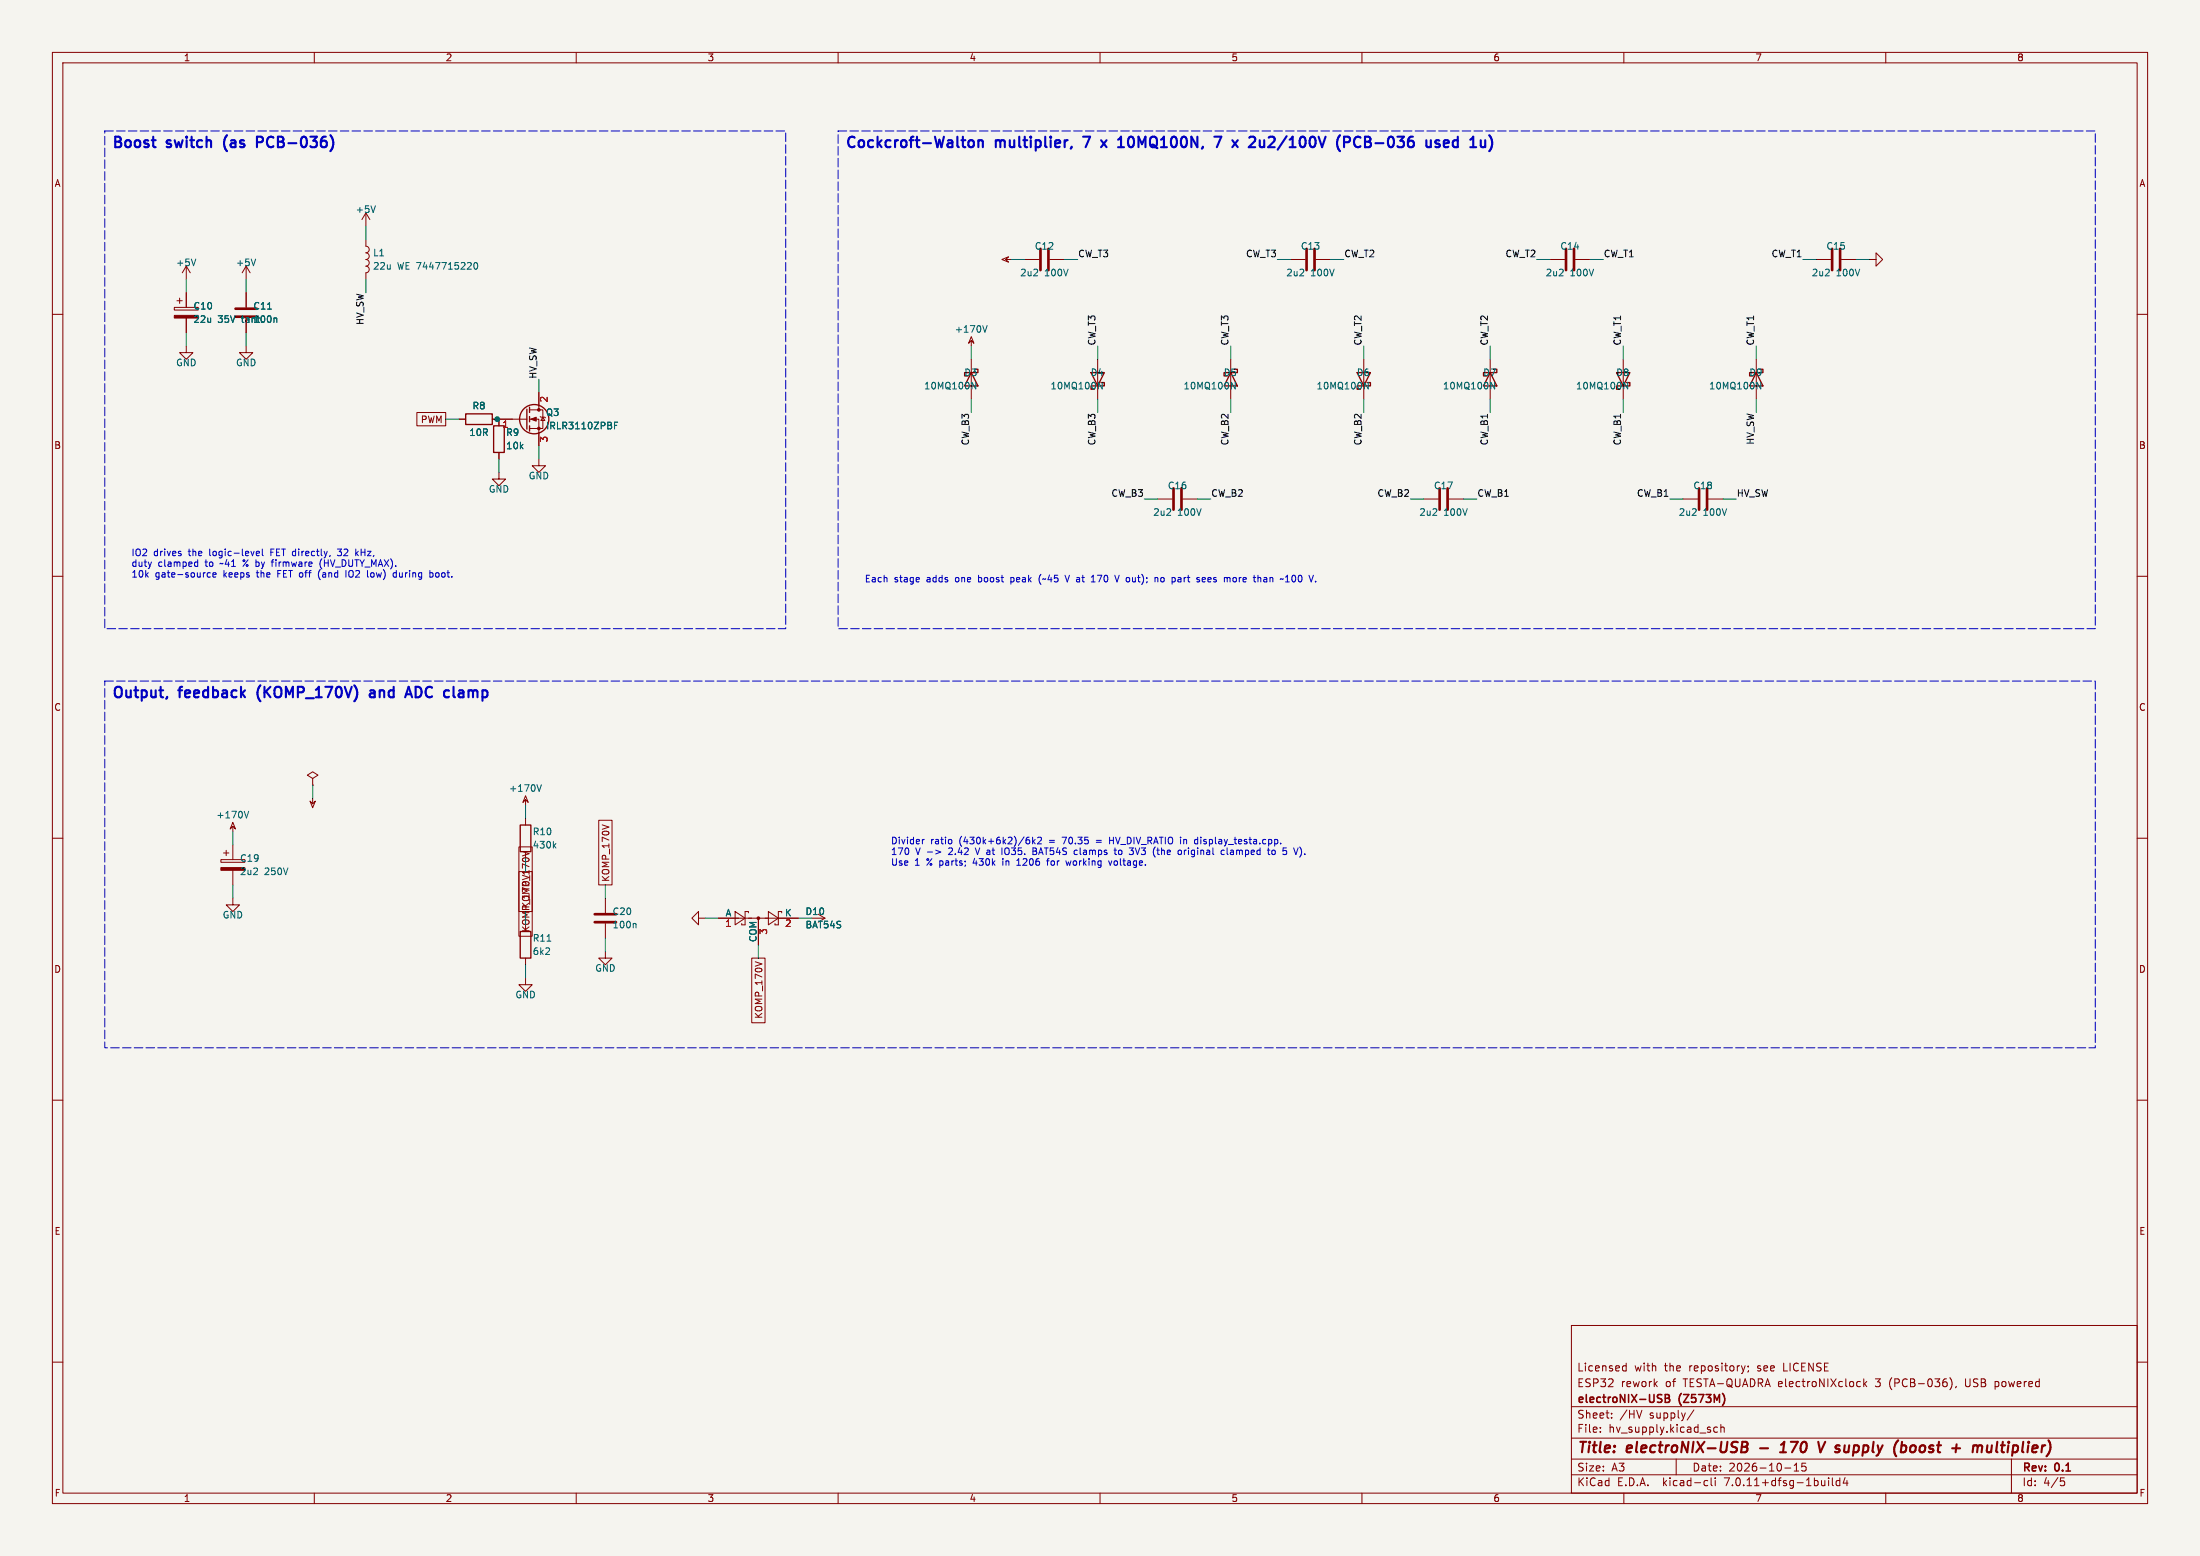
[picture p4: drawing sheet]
<svg xmlns="http://www.w3.org/2000/svg" width="420mm" height="297mm" viewBox="0 0 420 297" stroke-linecap="round" stroke-linejoin="round" font-family="sans-serif">
<path d="M0 0h420v297h-420z" fill="#f5f4ef" stroke="#f5f4ef" stroke-width=".19"/>
<g fill="none" stroke="#840000" stroke-width=".19">
<path d="M10 10h400v277h-400zM12 12h396v273h-396zM60 10v2M110 10v2M160 10v2M210 10v2M260 10v2M310 10v2M360 10v2M10 60h2M33.3 58.7h4.5v.5h-4.5zM33.8 57.4h1"/>
<path d="M34.3 56.9v1M35.6 50.8v2.5M35.6 55.9v2.8M35.6 50.8l-.8 1.3M35.6 50.8l.7 1.3M47 50.8v2.5M47 55.9v2.8M47 50.8l-.8 1.3M47 50.8l.8 1.3M69.8 45.7v1.3a.64 .64 0 0 1 .7 .6 .64 .64 0 0 1-.7 .7 .64 .64 0 0 1 .7 .6 .64 .64 0 0 1-.7 .6 .64 .64 0 0 1 .7 .7 .64 .64 0 0 1-.7 .6 .64 .64 0 0 1 .7 .6 .64 .64 0 0 1-.7 .7v1.2M69.8 40.6v2.6M69.8 40.6l-.7 1.3"/>
<path d="M69.8 40.6l.8 1.3M191.3 49.5l1.2-.5-.5 .5 .5 .5zM192 49.5h1M195.6 49.5h2.8M200.4 49.5h2.8M246.4 49.5h2.8M251.2 49.5h2.8M295.9 49.5h2.8M300.7 49.5h2.8M346.7 49.5h2.8M351.5 49.5h2.8M356.9 49.5h1.2v-1.2l1.3 1.2-1.3 1.3v-1.3"/>
<path d="M408 60h2M35.6 66v1.3h1.2l-1.2 1.3-1.3-1.3h1.3M35.6 60.7v2.8M47 66v1.3h1.3l-1.3 1.3-1.3-1.3h1.3M47 60.7v2.8M79.6 78.7h5.5v2.6h-5.5zM101.1 78.2h2.5v3.6h-2.5M102.9 74.9v3.3M103.1 79.5l1 .3M103.6 79.6l.4 .7h-.7zM185.4 65v1M185.4 64.3l.5 1.2-.5-.5-.5 .5z"/>
<path d="M185.4 68.6v7.6M209.5 68.6v7.6M234.9 68.6v7.6M260.3 68.6v7.6M284.5 68.6v7.6M309.9 68.6v7.6M335.3 68.6v7.6M87.6 80h1.3M94 80h6.6M95.2 90.2v1.2h1.3l-1.3 1.3-1.2-1.3h1.2M95.2 80v1.3M95.2 86.4v1.2"/>
<path d="M101.1 80h1.8v5.1M102.9 87.6v1.3h1.2l-1.2 1.3-1.3-1.3h1.3M221 95.3h2.8M225.8 95.3h2.8M271.8 95.3h2.8M276.6 95.3h2.8M321.3 95.3h2.8M326.1 95.3h2.8M10 110h2M408 110h2M10 160h2M44.4 157.7v1.1"/>
<path d="M44.4 157l.6 1.2-.6-.5-.5 .5zM59.2 152.9l.5 .5 .5-.5-.5 1.3zM59.7 152.4v1M59.7 148.6l1-.6-1-.7-1 .7 1 .6v1.3M59.7 149.9h.1M100.3 152.7v1M100.3 151.9l.5 1.3-.5-.5-.5 .5zM100.3 156.2v1.3M114.3 156.6h2.5v12.3h-2.5zM115 157.4l1.2 .5M408 160h2M42.2 164.1h4.5v.5h-4.5z"/>
<path d="M42.7 162.8h1M43.2 162.3v1M44.4 171.5v1.2h1.3l-1.3 1.3-1.2-1.3h1.2M44.4 161.3v2.8M44.4 166.1v2.8M99.1 161.6h2.5v12.4h-2.5zM99.1 166.4h2.5v12.3h-2.5zM99.7 162.5l1.3 .5M99.7 177.7h1.3M99.7 176.9l.8 .8M99.8 175.8a.81 .81 0 0 1 1.2 .1 .43 .43 0 0 1-.4 .5h-.4a.42 .42 0 0 1-.4-.2 .42 .42 0 0 1 0-.4zM100.3 162.6v1.2"/>
<path d="M100.3 176.5v1.3M101 176.9l-.7 .6M101 174.2h-1.3l.9 .4-.9 .5h1.3M115.6 171.5v2.7M115.6 176.3v2.8M133.3 175.3v-1.3l-1.2 1.3 1.2 1.2v-1.2h1.3M137.2 175.3h15.2M140.3 174l1.9 1.3-1.9 1.2zM142.9 174.2v-.2h-.7v2.5h-.6v-.2M144.8 175.3v5M146.7 174l1.9 1.3-1.9 1.2zM149.2 174.2v-.2h-.6v2.5h-.6v-.2"/>
<path d="M154.9 175.3h2.6M156.2 174.5l1.3 .8M157.5 175.3l-1.3 .7M100.3 186.7v1.3h1.3l-1.3 1.2-1.2-1.2h1.2M100.3 182.9v1.3M115.6 181.6v1.3h1.2l-1.2 1.3-1.3-1.3h1.3M143.5 182.9h2.6v12.3h-2.6zM144.2 183.6l1.3 .4M10 210h2M408 210h2M10 260h2M300 253h108v32h-108z"/>
<path d="M408 260h2M300 278.5h108M300 274.5h108M300 268.5h108M305.5 273.2v.2M305.5 272.5v.1M307.7 270.5v.2M307.7 269.8v.1M309.9 261.6h.5M309.9 260.8h.5M310.4 260.2v1.5M313.4 269.2l-.5 1.5"/>
<path d="M320 278.5v3M323.4 269.1l-1.3 1.9M327.9 272.5l-.5-.1-.2 .3 .1 .6h.6M328.5 272.5l.2-.1 .4 .1 .1 .9M328.5 271.9v1.5M333.2 260.7l-.4 1M333.7 260.8v.1M333.8 261.6l-.1 .3M342.5 279.7l.4-.4v1.5M344.7 279.3h-.7l-.1 .7 .3-.1h.5l.1 .2-.1 .5-.2 .2-.6-.2M354.7 263.7l.5 .1M355.2 264.6l-.5 .1"/>
<path d="M355.8 263.2v1.5M355.9 264.1l.5 .6M356.4 263.7l-.6 .6M372.2 263a1.72 1.72 0 0 1 0 2.3M373.4 264.6l-.1 .3M375.2 263.2v1.2l.2 .2M380.9 264.6l.4 .1M380.9 263.7v1.5M381.3 263.7l-.4 .1M384 278.5v6.5M60 285v2M110 285v2"/>
<path d="M160 285v2M210 285v2M260 285v2M300 281.5h108M310 285v2M325.6 282.6l.4 .1M326 283.5l-.4 .1M326.7 282.1v1.3l.2 .2M327.4 282.1v.1M327.4 282.6v1M340.7 280.2h1.2M342.5 280.8h.9"/>
<path d="M349.1 282.1v.1M349.1 282.6v1M349.8 282.1v1.3l.2 .2M351.2 282.7l-.4-.1-.3 .3 .2 .6h.5M351.2 282.1v1.5M352.2 282l-.3 1.1h.9M352.6 282.6v1M360 285v2M393.4 282.1h.7M393.5 282.7h.4l.3 .2-.2 .6-.5 .1"/>
</g>
<g fill="none" stroke="#840000" stroke-width=".4">
<path d="M332.5 276.2h.7M332.6 275.2l.9 .1a.51 .51 0 0 1 .1 .5 .51 .51 0 0 1-.4 .4l.3 .1a.58 .58 0 0 1-.4 .9h-.7zM336 276.4h1.5M339.8 277.2h1.2M340 275.8l.6-.6-.2 2M347.1 275.2l.4 2 .9-2M362.4 274.9l-.1 .1M363.9 276.1v.7M364.9 276l-.2 .3-.1 .5 .4 .4M376.7 275.9l-.1 1.3M380.1 277l-.1 .1M380.3 275.9l-.2 1.3"/>
<path d="M381.3 275.2l-.2 1.7 .2 .3"/>
</g>
<path d="M317 267l.3 .3-.1 .2-.2 .2M317 266.2l.3 .1M317.9 266.2h.5l.2 .1 .1 .3-.3 .3a.4 .4 0 0 1 .4 .4 .4 .4 0 0 1-.3 .4h-.6zM317.9 266.9h.5M329.1 266.4l.2 .6-.2 .8" fill="none" stroke="#840000" stroke-width=".3"/>
<g fill="none" stroke="#006464" stroke-width=".19">
<path d="M71.7 39.3l-.5 1.3M37.4 49.4l-.4 1.3M48.8 49.4l-.4 1.3M51.1 59h.7M90.6 50.2l.2-.1a.68 .68 0 0 1 .4 .6 .68 .68 0 0 1-.4 .7l-.3-.5zM52.7 60.7l.1 .2v.6M185.6 73l.7 1.2v-1.2M187.6 62.1l.4 1.3 .4-1.3M209.7 73l.7 1.2v-1.2M235.1 73l.7 1.2v-1.2M260.5 73l.7 1.2v-1.2M284.6 73l.7 1.2v-1.2"/>
<path d="M310 73l.7 1.2v-1.2M335.4 73l.7 1.2v-1.2M117.3 81.2h.4M117.9 80.6h-.6v1.3M46.6 154.9l.5 1.2 .4-1.2M102.5 149.8l.4 1.2 .5-1.2M104.4 179.6h.8M105.8 161.4l.3 .5M106.1 161l-.5 .5M121.2 176.3l.2 .1v.7"/>
</g>
<g fill="none" stroke="#840000" stroke-width=".51">
<path d="M45 58.9h4M198.6 47.5v4.1M200.2 47.5v4.1M249.4 47.5v4.1M251 47.5v4.1M299 47.5v4.1M300.5 47.5v4.1M349.8 47.5v4.1M351.3 47.5v4.1M45 60.5h4M224 93.2v4.1M225.6 93.2v4.1"/>
<path d="M274.8 93.2v4.1M276.4 93.2v4.1M324.4 93.2v4.1M325.9 93.2v4.1M113.5 176h4.1M113.5 174.5h4.1"/>
</g>
<g fill="#840000" stroke="#840000" stroke-width=".19">
<path d="M101.3 80l1.1-.4v.8z"/>
<path d="M33.3 60.2h4.5v.5h-4.5z"/>
<path d="M42.2 165.6h4.5v.5h-4.5z"/>
<circle cx="144.8" cy="175.3" r=".25"/>
<circle cx="102.9" cy="81.8" r=".25"/>
<circle cx="102.9" cy="78.2" r=".25"/>
</g>
<g fill="none" stroke="#840000" stroke-width=".25">
<path d="M88.9 79h5.1v2h-5.1zM100.6 78.1v3.8M101.1 77.7v1M101.1 79.5v1M185.4 71.1l1.3 2.6h-2.6zM208.3 71.1h2.5l-1.3 2.6zM210.2 73h.6v.7h-2.5v.6h.6M234.9 71.1l1.3 2.6h-2.5zM259.1 71.1h2.5l-1.3 2.6zM261 73h.6v.7h-2.5v.6h.6M284.5 71.1l1.2 2.6h-2.5zM308.6 71.1h2.5l-1.2 2.6z"/>
<path d="M310.5 73h.6v.7h-2.5v.6h.6M335.3 71.1l1.2 2.6h-2.5zM94.2 81.3h2.1v5.1h-2.1zM101.1 81.3v1M99.3 157.5h2v5.1h-2zM99.3 177.8h2v5.1h-2z"/>
<circle cx="102" cy="80" r="2.79"/>
</g>
<g fill="none" stroke="#0000c2" stroke-width=".19">
<path d="M34.5 105.7v.3M37.3 108.1h.4M37.3 107.3h.4M37.7 106.8v1.3M40.2 109.4l-.4-.1-.2 .3 .1 .5h.5M40.6 109.7l.6-.1v-.2l-.4-.1-.2 .2 .1 .6h.5M48.9 105.6l.6-.1v-.2l-.4-.1-.2 .2 .1 .6h.5M50.1 104.8v1.1l.2 .2M52 107v1.1M61.1 107.2v.9l.3 .5M61.1 108.7a1.46 1.46 0 0 0 0 1.9M64.4 106l.6 .1"/>
<path d="M64.4 104.8h.8l-.4 .5h.2M66 108.9v1.3M66.6 109.3v.7M67.9 104.8v1.3M68 105.6l.4 .5M68.4 105.2l-.5 .5M70.8 109.4v.5l.1 .2M75.1 110l.2 .2 .4-.1M75.7 108.9v1.3M82.1 109.4l.3-.1 .3 .3-.1 .5h-.5M82.1 108.9v1.3M83.2 109.4v.6"/>
<path d="M193 110.2v1.3M193 111l.1 .1M193.1 110.2l-.1 .1M198.7 109.6a1.46 1.46 0 0 0 0 2M203.3 109.8l.4 1.3 .5-1.3M208.3 111.1h.8M213.7 109.8l-.5 1.3M220.9 110.2l.1 .2v.7M222.1 110.3l-.3-.1-.2 .3v.5l.2 .1 .3-.1M225 110.2l.4 .1 .1 .8M225.5 111l-.5 .1M225.5 110.5l-.5 .1"/>
<path d="M229.6 111h.5M229.6 110.3l.3-.1 .2 .3-.6 .1M235.9 110.3l-.3-.1-.2 .3v.5l.2 .1 .3-.1M239.4 109.8v1.1M240.1 109.8v1.3M241.3 110.3h.5M241.7 110.6h-.3l-.2 .2 .1 .2 .4 .1M247.2 109.9l-.2-.1a.68 .68 0 0 0-.4 .6 .68 .68 0 0 0 .4 .7l.2-.1M196.5 159.8l-.4 .1-.2 .2M197.1 159.8v1.3M198.1 159.9l.5-.1 .2 .4-.8 .9h.8M211.8 159.8v1.3"/>
<path d="M228.6 159.8v1.3M176.5 160.2l-.4 .3M178.6 162.3l1 .3-1 .4M181.6 160.3l.1 .2-.1 .5M186.2 161.8l.4 1.3M191.3 161.8v1.3M191.4 163.9v.1M191.4 164.3v.9M194.1 165.2h.7M194.4 164.1l-.3 .2M194.5 163.9v1.3M196 160.3h.3l.3 .2-.1 .5h-.5"/>
<path d="M197.2 162.5h.4M197.3 160.6l.3 .5M197.6 160.2l-.5 .5M197.6 162.5h.2M197.7 161.9l-.5-.1v1.3h.6M197.7 162.4l-.1 .1M199.8 164.3h.5M200 164.1v1.1M203.5 164.3l.2 .9 .3-.6 .2 .6 .3-.9M205.3 162.3h.4M205.7 163.1h-.4M209.3 160.4h1"/>
<path d="M209.3 160.8h1M211.6 164.3l.3 .9 .4-.9M211.8 160.4h.8M212.9 161.8v1.1l.3 .2M213.8 162.3l-.3 .2v.4l.3 .2M216.3 162.5v.5M216.4 161.8l-.5 .5M216.7 161.8l.5 1.3M221 162.9l.3 .2M226.1 162.3v.8M226.3 162.3l-.2 .2M228.2 160.3h.4"/>
<path d="M228.2 161h.4M233.2 163l.2 .1h.3M234.3 161.8v1.1l.1 .2M242.9 162.4l-.1 .5 .2 .2 .4-.1v-.6M244.5 161v.1M247 161.8l.4 1.3M248.1 161.7h.1"/>
</g>
<g fill="none" stroke="#0000c2" stroke-width=".4">
<path d="M23 26.3l-.3-.2h-.7v2M29.2 26.1v1.7M35.6 26.1v.2M36.6 26.1v1.7M39.4 26.1v2M43.3 25.8l-.3 .6M50 27l-.9 .1M50.1 26.3l-.3-.2h-.7v2M52.2 26.3a.69 .69 0 0 0-1 .1M54 26.3l-.3-.2h-.6v2M57.6 26.3a.46 .46 0 0 1 .8 0M59.2 26.1h1.3l-.7 .8"/>
<path d="M62.2 26.1h-.4l-.3 .2M63.1 25.8l.3 .6M163.2 26.3a.69 .69 0 0 0-1.1 .1M167.5 26.1v2M174.4 26.1l-.4 .1-.1 .2M175.1 26.1v1.7M178.5 26.1l.5 2M180.2 26.1l-.5 2M182.8 26.1v1.7M183.8 26.1v1.7M185.2 26.8a.54 .54 0 0 1 .7 .3v.6a.55 .55 0 0 1-.7 .4M186.8 27a.5 .5 0 0 1 .8 0v1.1"/>
<path d="M186.8 26.8v1.3M194.6 26.1v1.7M195.6 26.1v1.7M196.8 26.1v.2M196.8 26.1l.1 .1-.1 .1M199.5 26.1v1.7M200.6 26.1v.2M200.6 26.1l.1 .1-.1 .1M204.6 28l-.2 .4M206.8 26.1h1.3l-.9 2M210.2 26.8l1 1.3M211.2 26.8l-1 1.3"/>
<path d="M213.4 28.1h1.2M213.4 26.7l.6-.6v2M215.5 26.3a.46 .46 0 0 1 .8 0M217.3 28.1v-2l.7 1.4 .7-1.4v2M219.6 26.4a.68 .68 0 0 1 1.2 0M222 26.4l.2-.3v2M223.7 26.3a.46 .46 0 0 1 .8 0M225.6 26.3a.46 .46 0 0 1 .8 0M228.6 26.1v2l-1.2-2v2M231.8 26.1h1.4l-.9 2M238.5 26.3l.3-.2 .6 .1a.54 .54 0 0 1 .1 .8l-1.1 1.1h1.2M240.5 26.8v1"/>
<path d="M241.3 26.8v1.3M242.2 26.3l.3-.2h.5l.2 .2M243.2 27l-1.1 1.1h1.2M245.6 26l-1.7 2.6M246.6 26.4l.2-.3v2M248.3 26.3a.46 .46 0 0 1 .8 0M250.2 26.3a.46 .46 0 0 1 .8 0M251.7 26.1l.7 2 .7-2M255.8 25.8l-.4 .6M256.6 27.1h.7a.54 .54 0 0 0 .4-.5 .54 .54 0 0 0-.4-.5h-.7v2M259.7 26.3a.8 .8 0 0 0-1 0 .8 .8 0 0 0-.2 .9 .75 .75 0 0 0 .4 .8 .75 .75 0 0 0 .8-.1M261.5 26.3l-.3-.2h-.6v2"/>
<path d="M265.2 26.3a.46 .46 0 0 1 .7 0M266.8 26.1h1.2l-.7 .8M269.7 26.1h-.4l-.2 .2M274.1 26.9h.7M274.1 27.3l.7 .2 .1 .3-.3 .3-.6-.1M275.6 27.4l1-.2-.1-.3-.6-.1-.3 .2 .1 1 .2 .1 .6-.1M278.1 26.8l-.6 .1-.2 .2 .1 .8 .3 .2h.4M278.3 26.1v2M281.1 26.4l.1-.3v2M284.3 25.8l.4 .6M22 131.4a.68 .68 0 0 1 1.2 0M25.9 131.1v1.7"/>
<path d="M30.7 131.1v1.7M34.8 131.1l-.4 .1-.1 .2M39.7 131.1v2M40.7 131.1v2M46 131.1v2M49.7 130.8l-.4 .6M50.5 131.1v2M51.6 131.1l-1.1 1.1M52.5 131.4a.68 .68 0 0 1 1.1 0M54.6 133.1v-2l.6 1.4 .7-1.4v2M57.9 131.3l-.3-.2h-.7v2M60.7 131.4l.2-.3v2"/>
<path d="M62.1 131.1h1.3l-.8 2M64.3 131.3a.46 .46 0 0 1 .8 0M65.8 131.1l.7 2 .7-2M67.6 130.8l.4 .6M70.7 131.9l.5-.1 .3 .2M71.5 132.2l-.6 .1a.39 .39 0 0 0-.3 .4 .39 .39 0 0 0 .3 .4l.6-.1M75.2 131.1v2M77.3 133.1l.7-2 .7 2M77.5 132.5h1M80.3 131.4l-.5-.3h-.5v2M82.5 131.3a.69 .69 0 0 0-1.1 .1M86.6 131.1v1.7"/>
</g>
<path d="M20 25h130v95h-130v-95M160 25h240v95h-240v-95M20 130h380v70h-380v-70" fill="none" stroke="#0000c2" stroke-width=".19" stroke-dasharray="1.6 .6"/>
<g fill="none" stroke="#009600" stroke-width=".19">
<path d="M35.6 53.3v2.6M47 53.3v2.6M69.8 43.2v2.5M69.8 53.3v2.6M193 49.5h2.6M203.2 49.5h2.5M243.8 49.5h2.6M254 49.5h2.5M293.4 49.5h2.5M303.5 49.5h2.6M344.2 49.5h2.5M354.3 49.5h2.6"/>
<path d="M35.6 63.5v2.5M47 63.5v2.5M102.9 72.4v2.5M185.4 66v2.6M185.4 76.2v2.5M209.5 66v2.6M209.5 76.2v2.5M234.9 66v2.6M234.9 76.2v2.5M260.3 66v2.6M260.3 76.2v2.5M284.5 66v2.6"/>
<path d="M284.5 76.2v2.5M309.9 66v2.6M309.9 76.2v2.5M335.3 66v2.6M335.3 76.2v2.5M85.1 80h2.5M95.2 87.6v2.6M102.9 85.1v2.5M218.4 95.3h2.6M228.6 95.3h2.5M269.2 95.3h2.6M279.4 95.3h2.5"/>
<path d="M318.8 95.3h2.5M328.9 95.3h2.6M44.4 158.8v2.5M59.7 149.9v2.5M100.3 153.7v2.5M44.4 168.9v2.6M100.3 174v2.5M115.6 168.9v2.6M115.6 179.1v2.5M134.6 175.3h2.6M152.4 175.3h2.5M100.3 184.2v2.5"/>
<path d="M144.8 180.3v2.6"/>
</g>
<circle cx="94.9" cy="80" r=".46" fill="#009600" stroke="#009600" stroke-width=".19"/>
<g font-size="2.8" fill="#0000c2">
<text x="21.3" y="29.2">Boost</text>
<text x="32" y="29.2">switch</text>
<text x="43.6" y="29.2">(as</text>
<text x="50.7" y="29.2">PCB-036)</text>
<text x="161.3" y="29.2">Cockcroft-Walton</text>
<text x="190.2" y="29.2">multiplier,</text>
<text x="216" y="29.2">10MQ100N,</text>
<text x="235.3" y="29.2">7</text>
<text x="239.5" y="29.2">x</text>
<text x="243.4" y="29.2">2u2/100V</text>
<text x="260.9" y="29.2">(PCB-036</text>
<text x="278.8" y="29.2">used</text>
<text x="21.3" y="134.2">Output,</text>
<text x="34.4" y="134.2">feedback</text>
<text x="50" y="134.2">(KOMP_170V)</text>
<text x="72.3" y="134.2">and</text>
<text x="80.1" y="134.2">ADC</text>
<text x="88.1" y="134.2">clamp</text>
</g>
<g font-size="2.8" fill="#840000">
<text x="301" y="277.9">Title:</text>
<text x="310.6" y="277.9">electroNIX-USB</text>
<text x="341.6" y="277.9">170</text>
<text x="349.6" y="277.9">V supply</text>
<text x="365.6" y="277.9">(boost</text>
<text x="377.4" y="277.9">+</text>
<text x="382.2" y="277.9">multiplier)</text>
</g>
<g font-size="2.1" fill="#840000">
<text x="301" y="262">Licensed</text>
<text x="312" y="262">with</text>
<text x="317.8" y="262">the</text>
<text x="322.6" y="262">repository;</text>
<text x="335.8" y="262">see</text>
<text x="340.8" y="262">LICENSE</text>
<text x="301" y="268.2">electroNIX-USB</text>
<text x="301" y="265">ESP32</text>
<text x="309.4" y="265">rework</text>
<text x="318" y="265">of</text>
<text x="320.6" y="268.2">(Z573M)</text>
<text x="321.5" y="265">TESTA-QUADRA</text>
<text x="339.8" y="265">electroNIXclock</text>
<text x="358.5" y="265">3</text>
<text x="361.2" y="265">(PCB-036),</text>
<text x="375.9" y="265">USB</text>
<text x="381.7" y="265">powered</text>
<text x="301" y="273.7">File:</text>
<text x="301" y="271">Sheet:</text>
<text x="307.1" y="273.7">hv_supply.kicad_sch</text>
<text x="309.2" y="271">/HV</text>
<text x="314.9" y="271">supply/</text>
<text x="301" y="281.1">Size:</text>
<text x="307.6" y="281.1">A3</text>
<text x="323" y="281.1">Date:</text>
<text x="330" y="281.1">2026-10-15</text>
<text x="386" y="281.3">Rev:</text>
<text x="392.4" y="281.3">0.1</text>
<text x="301" y="283.9">KiCad</text>
<text x="308.7" y="283.9">E.D.A.</text>
<text x="317.6" y="283.9">kicad-cli</text>
<text x="329.5" y="283.9">7.0.11+dfsg-1build4</text>
<text x="386" y="283.9">Id:</text>
<text x="390.1" y="283.9">4/5</text>
</g>
<g font-size="1.8" fill="#840000">
<text x="35" y="11.9">1</text>
<text x="85" y="11.9">2</text>
<text x="135" y="11.9">3</text>
<text x="185" y="11.9">4</text>
<text x="235" y="11.9">5</text>
<text x="285" y="11.9">6</text>
<text x="335" y="11.9">7</text>
<text x="385" y="11.9">8</text>
<text x="10.3" y="35.9">A</text>
<text x="408.3" y="35.9">A</text>
<text x="80.2" y="81">PWM</text>
<text x="10.3" y="85.9">B</text>
<text x="408.2" y="85.9">B</text>
<text x="10.3" y="135.9">C</text>
<text x="408.2" y="135.9">C</text>
<text x="116.5" y="168.4" transform="rotate(-90 116.5 168.4)">KOMP_170V</text>
<text x="10.3" y="185.9">D</text>
<text x="408.2" y="185.9">D</text>
<text x="145.7" y="194.6" transform="rotate(-90 145.7 194.6)">KOMP_170V</text>
<text x="10.3" y="235.9">E</text>
<text x="408.3" y="235.9">E</text>
<text x="10.3" y="285.9">F</text>
<text x="35" y="286.9">1</text>
<text x="85" y="286.9">2</text>
<text x="135" y="286.9">3</text>
<text x="185" y="286.9">4</text>
<text x="235" y="286.9">5</text>
<text x="285" y="286.9">6</text>
<text x="335" y="286.9">7</text>
<text x="385" y="286.9">8</text>
<text x="408.3" y="285.9">F</text>
</g>
<g font-size="1.8" fill="#006464">
<text x="67.8" y="40.8">+5V</text>
<text x="197.4" y="47.9">C12</text>
<text x="248.2" y="47.9">C13</text>
<text x="297.8" y="47.9">C14</text>
<text x="348.6" y="47.9">C15</text>
<text x="33.5" y="51">+5V</text>
<text x="45" y="51">+5V</text>
<text x="71.1" y="49.1">L1</text>
<text x="71.1" y="51.7">22u</text>
<text x="75.9" y="51.7">WE 7447715220</text>
<text x="194.7" y="52.9">2u2</text>
<text x="199.4" y="52.9">100V</text>
<text x="245.5" y="52.9">2u2</text>
<text x="250.2" y="52.9">100V</text>
<text x="295" y="52.9">2u2</text>
<text x="299.7" y="52.9">100V</text>
<text x="345.8" y="52.9">2u2</text>
<text x="350.5" y="52.9">100V</text>
<text x="36.8" y="59.3">C10</text>
<text x="48.3" y="59.3">C11</text>
<text x="36.8" y="61.8">22u</text>
<text x="41.6" y="61.8">35V</text>
<text x="46.3" y="61.8">tant.</text>
<text x="48.3" y="61.8">100n</text>
<text x="182.2" y="63.7">+170V</text>
<text x="33.5" y="70.1">GND</text>
<text x="45" y="70.1">GND</text>
<text x="184" y="72">D3</text>
<text x="208.1" y="72">D4</text>
<text x="233.5" y="72">D5</text>
<text x="258.9" y="72">D6</text>
<text x="283.1" y="72">D7</text>
<text x="308.5" y="72">D8</text>
<text x="333.9" y="72">D9</text>
<text x="176.3" y="74.5">10MQ100N</text>
<text x="200.4" y="74.5">10MQ100N</text>
<text x="225.8" y="74.5">10MQ100N</text>
<text x="251.2" y="74.5">10MQ100N</text>
<text x="275.4" y="74.5">10MQ100N</text>
<text x="300.8" y="74.5">10MQ100N</text>
<text x="326.2" y="74.5">10MQ100N</text>
<text x="89.5" y="83.4">10R</text>
<text x="90.1" y="78.3">R8</text>
<text x="96.5" y="83.4">R9</text>
<text x="104.1" y="79.6">Q3</text>
<text x="104.1" y="82.1">IRLR3110ZPBF</text>
<text x="96.5" y="86">10k</text>
<text x="93.2" y="94.2">GND</text>
<text x="100.8" y="91.7">GND</text>
<text x="222.8" y="93.6">C16</text>
<text x="273.6" y="93.6">C17</text>
<text x="323.2" y="93.6">C18</text>
<text x="220.1" y="98.7">2u2</text>
<text x="224.8" y="98.7">100V</text>
<text x="270.9" y="98.7">2u2</text>
<text x="275.6" y="98.7">100V</text>
<text x="320.4" y="98.7">2u2</text>
<text x="325.1" y="98.7">100V</text>
<text x="97.1" y="151.3">+170V</text>
<text x="41.2" y="156.4">+170V</text>
<text x="101.6" y="159.6">R10</text>
<text x="45.7" y="167.2">2u2</text>
<text x="45.7" y="164.7">C19</text>
<text x="50.5" y="167.2">250V</text>
<text x="101.6" y="162.2">430k</text>
<text x="42.4" y="175.5">GND</text>
<text x="101.6" y="179.9">R11</text>
<text x="116.8" y="177.4">100n</text>
<text x="116.8" y="174.9">C20</text>
<text x="138.4" y="175">A</text>
<text x="144.5" y="179.9" transform="rotate(-90 144.5 179.9)">COM</text>
<text x="149.8" y="175">K</text>
<text x="153.7" y="177.4">BAT54S</text>
<text x="153.7" y="174.9">D10</text>
<text x="101.6" y="182.5">6k2</text>
<text x="113.5" y="185.7">GND</text>
<text x="98.3" y="190.8">GND</text>
</g>
<g font-size="1.8" fill="#0f0f0f">
<text x="205.7" y="49.2">CW_T3</text>
<text x="237.8" y="49.2">CW_T3</text>
<text x="256.5" y="49.2">CW_T2</text>
<text x="287.3" y="49.2">CW_T2</text>
<text x="306.1" y="49.2">CW_T1</text>
<text x="338.1" y="49.2">CW_T1</text>
<text x="69.5" y="62.1" transform="rotate(-90 69.5 62.1)">HV_SW</text>
<text x="209.2" y="66" transform="rotate(-90 209.2 66)">CW_T3</text>
<text x="234.6" y="66" transform="rotate(-90 234.6 66)">CW_T3</text>
<text x="260" y="66" transform="rotate(-90 260 66)">CW_T2</text>
<text x="284.1" y="66" transform="rotate(-90 284.1 66)">CW_T2</text>
<text x="309.5" y="66" transform="rotate(-90 309.5 66)">CW_T1</text>
<text x="334.9" y="66" transform="rotate(-90 334.9 66)">CW_T1</text>
<text x="102.5" y="72.4" transform="rotate(-90 102.5 72.4)">HV_SW</text>
<text x="185.1" y="85.1" transform="rotate(-90 185.1 85.1)">CW_B3</text>
<text x="209.2" y="85.1" transform="rotate(-90 209.2 85.1)">CW_B3</text>
<text x="234.6" y="85.1" transform="rotate(-90 234.6 85.1)">CW_B2</text>
<text x="260" y="85.1" transform="rotate(-90 260 85.1)">CW_B2</text>
<text x="284.1" y="85.1" transform="rotate(-90 284.1 85.1)">CW_B1</text>
<text x="309.5" y="85.1" transform="rotate(-90 309.5 85.1)">CW_B1</text>
<text x="334.9" y="85" transform="rotate(-90 334.9 85)">HV_SW</text>
<text x="212.1" y="94.9">CW_B3</text>
<text x="231.1" y="94.9">CW_B2</text>
<text x="262.9" y="94.9">CW_B2</text>
<text x="281.9" y="94.9">CW_B1</text>
<text x="312.4" y="94.9">CW_B1</text>
<text x="331.5" y="94.9">HV_SW</text>
</g>
<g font-size="1.8" fill="#a90000">
<text x="104.9" y="76.9" transform="rotate(-90 104.9 76.9)">2</text>
<text x="95.8" y="82">1</text>
<text x="104.9" y="84.5" transform="rotate(-90 104.9 84.5)">3</text>
<text x="138.4" y="177.2">1</text>
<text x="146.8" y="178.5" transform="rotate(-90 146.8 178.5)">3</text>
<text x="149.8" y="177.2">2</text>
</g>
<g font-size="1.8" fill="#0000c2">
<text x="25" y="106.5">IO2</text>
<text x="29.3" y="106.5">drives</text>
<text x="36.1" y="106.5">the</text>
<text x="40.2" y="106.5">logic-level</text>
<text x="52.1" y="106.5">FET directly,</text>
<text x="65.3" y="106.5">32</text>
<text x="68.9" y="106.5">kHz,</text>
<text x="25" y="108.5">duty</text>
<text x="25" y="110.6">10k</text>
<text x="29.6" y="110.6">gate-source</text>
<text x="30.2" y="108.5">clamped</text>
<text x="39.3" y="108.5">to</text>
<text x="42.4" y="108.5">~41</text>
<text x="42.8" y="110.6">keeps</text>
<text x="46.9" y="108.5">% by</text>
<text x="49.3" y="110.6">the</text>
<text x="52.8" y="108.5">firmware</text>
<text x="53.5" y="110.6">FET off</text>
<text x="61.6" y="110.6">(and</text>
<text x="62.1" y="108.5">(HV_DUTY_MAX).</text>
<text x="67.1" y="110.6">IO2</text>
<text x="71.4" y="110.6">low)</text>
<text x="76.5" y="110.6">during</text>
<text x="83.7" y="110.6">boot.</text>
<text x="165" y="111.5">Each</text>
<text x="170.7" y="111.5">stage</text>
<text x="177" y="111.5">adds</text>
<text x="182.7" y="111.5">one</text>
<text x="187.2" y="111.5">boost</text>
<text x="193.6" y="111.5">peak</text>
<text x="199.2" y="111.5">(~45</text>
<text x="204.5" y="111.5">V at</text>
<text x="209.8" y="111.5">170</text>
<text x="214.6" y="111.5">V out);</text>
<text x="222.5" y="111.5">no</text>
<text x="226" y="111.5">part</text>
<text x="231" y="111.5">sees</text>
<text x="236.4" y="111.5">more</text>
<text x="242.3" y="111.5">than</text>
<text x="247.6" y="111.5">~100</text>
<text x="170" y="161.5">Divider</text>
<text x="177.6" y="161.5">ratio</text>
<text x="183.2" y="161.5">(430k+6k2)/6k2</text>
<text x="200.5" y="161.5">=</text>
<text x="203.3" y="161.5">70.35</text>
<text x="212.6" y="161.5">HV_DIV_RATIO in</text>
<text x="229.3" y="161.5">display_testa.cpp.</text>
<text x="170" y="163.5">170</text>
<text x="170" y="165.6">Use</text>
<text x="174.6" y="165.6">1</text>
<text x="174.8" y="163.5">V -&gt;</text>
<text x="177" y="165.6">% parts;</text>
<text x="181.4" y="163.5">2.42</text>
<text x="186.2" y="165.6">430k</text>
<text x="186.8" y="163.5">V at</text>
<text x="192.1" y="165.6">in</text>
<text x="192.1" y="163.5">IO35.</text>
<text x="195" y="165.6">1206</text>
<text x="198.2" y="163.5">BAT54S</text>
<text x="201" y="165.6">for</text>
<text x="204.8" y="165.6">working</text>
<text x="206.3" y="163.5">clamps</text>
<text x="213.2" y="165.6">voltage.</text>
<text x="214.3" y="163.5">to</text>
<text x="217.3" y="163.5">3V3</text>
<text x="222" y="163.5">(the</text>
<text x="227" y="163.5">original</text>
<text x="235.4" y="163.5">clamped</text>
<text x="244.6" y="163.5">to</text>
<text x="247.6" y="163.5">5</text>
</g>
<text font-size="1.8" fill="#009600" x="101.3" y="173.5" transform="rotate(-90 101.3 173.5)">KOMP_170V</text>
</svg>
